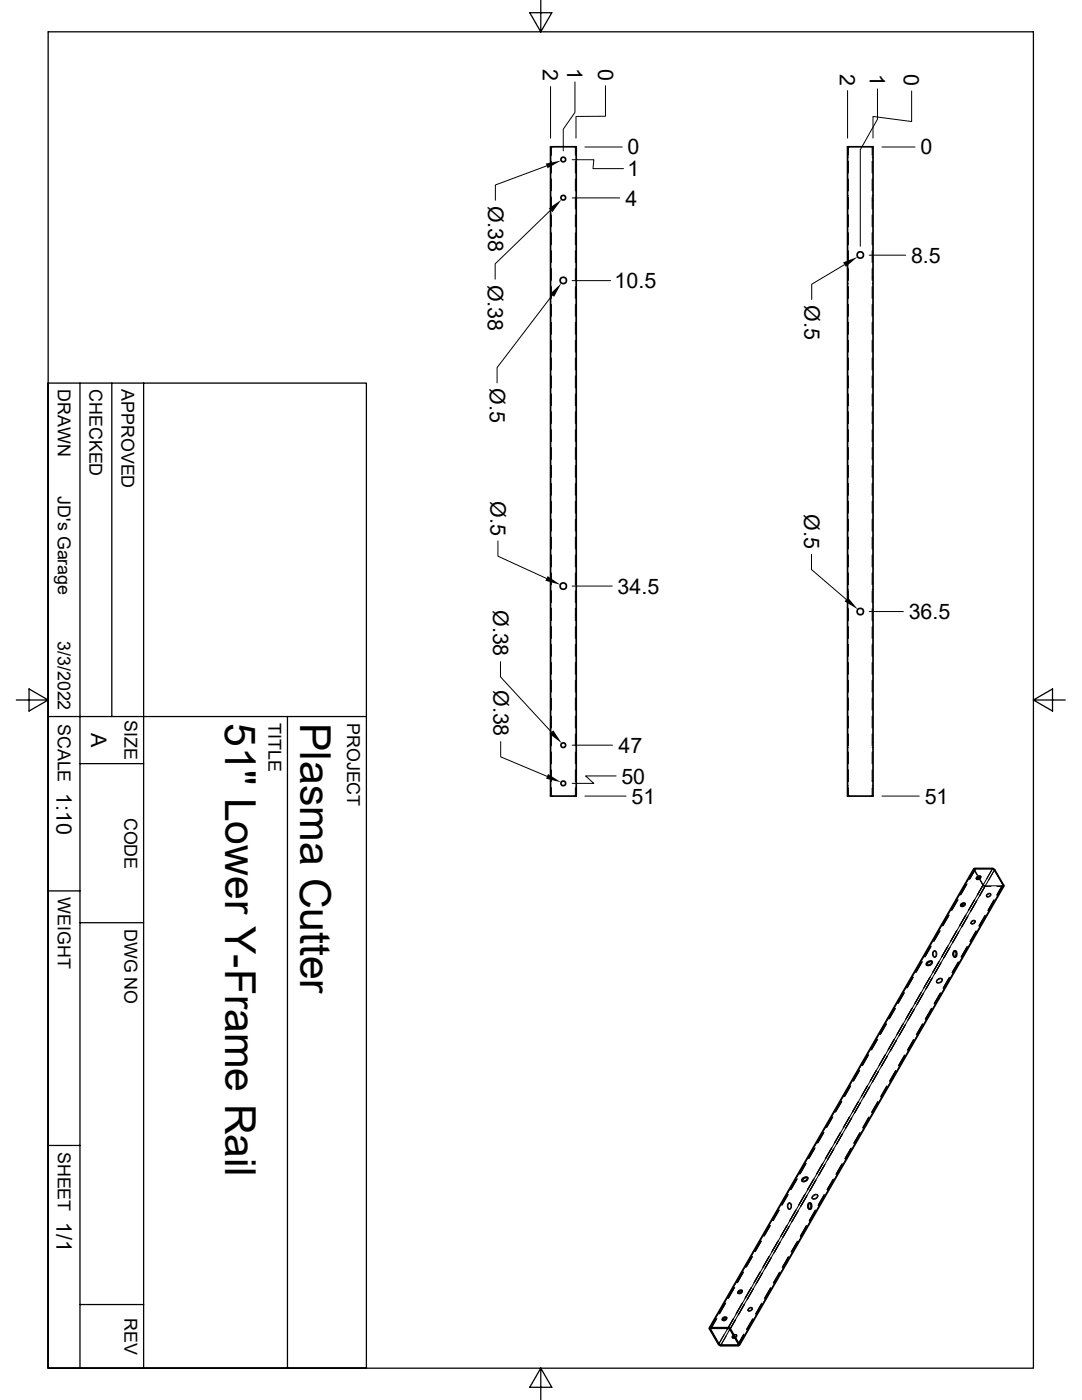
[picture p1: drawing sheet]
<svg xmlns="http://www.w3.org/2000/svg" width="216mm" height="279mm" viewBox="0 0 216 279" stroke-linecap="round" stroke-linejoin="round" font-family="sans-serif">
<g fill="none" stroke="#000" stroke-width=".34">
<path d="M109.9 29.3h5.1v129.6h-5.1zM169.1 29.3h5.1v129.6h-5.1zM194.3 173.4l-52.7 91.6M194.5 173.4h-.1M194.5 173.3h3.6M195 175l.4-.2 .3 .1a.5 .5 0 0 1-.3 .5 .5 .5 0 0 1-.6-.1zM195.2 175l.3 .3M195.7 174.9a.69 .69 0 0 0-.8 .5M198.1 173.4l.4 .2 1.8 3.2M200.3 176.9l-52.8 91.6M185 192l.7-.2 .3 .1a.74 .74 0 0 1-1.1 .6zM186 191.9a.89 .89 0 0 0-1.1 .7"/>
<path d="M190.5 189.8l.1-.1a.76 .76 0 0 1 0 1.3 .82 .82 0 0 1-.1-1.2zM190.5 189.7a.83 .83 0 0 1 0 1.3M191.9 180.3l.4-.1 .2 .1a.5 .5 0 0 1-.3 .4 .5 .5 0 0 1-.5-.1zM192.6 180.3a.69 .69 0 0 0-.8 .5M160.2 235.2l.6-.3 .3 .1a.74 .74 0 0 1-1.1 .6zM161.2 235a.89 .89 0 0 0-1.1 .7M147.4 257.6l.4-.1 .3 .1a.5 .5 0 0 1-.3 .4 .5 .5 0 0 1-.6-.1zM148.1 257.6a.69 .69 0 0 0-.8 .5M161.5 240.1h.1a.76 .76 0 0 1 0 1.2 .82 .82 0 0 1-.1-1.2zM161.5 240.1a.83 .83 0 0 1 0 1.2M143.5 268.2l.3 .2M143.8 268.5l-.4-.2-1.8-3.1v-.2h3.9l.2 .2 1.8 3.1-.1 .2"/>
<path d="M143.8 268.6h3.6M143.8 268.4h3.4M144.3 263l.4-.2 .2 .1a.5 .5 0 0 1-.3 .5 .5 .5 0 0 1-.5-.1zM145 263a.69 .69 0 0 0-.8 .4M145.6 265.3l-.2-.2h-3.6v.2l1.6 2.9M145.7 265.3l1.6 2.9-.1 .2M146.3 266.5l-.2 .4 .2 .1 .3-.1M146.4 266.6l-.2 .3"/>
<circle cx="112.4" cy="39.4" r=".47"/>
<circle cx="112.4" cy="31.8" r=".47"/>
<circle cx="112.4" cy="56" r=".65"/>
<circle cx="171.7" cy="50.9" r=".65"/>
<circle cx="112.4" cy="117" r=".65"/>
<circle cx="171.7" cy="122" r=".65"/>
<circle cx="112.4" cy="156.3" r=".47"/>
<circle cx="112.4" cy="148.7" r=".47"/>
</g>
<g fill="none" stroke="#000" stroke-width=".2">
<path d="M109.9 17.3v10.3M114.7 16.3v6.1l-2.3 3.4v4.3M120.8 17.1v6.1h-5.9v4.4M169.1 18.1v9.5M175.1 17.7v6.1l-3.4 6.1v19.2M181.9 18.2v6.1l-7.7-1.1v4.4M109.1 33.1l-10.3 3.8v3.1M110 29.3v1.7M110 32.2v2.3M110 35.7v2.4M110 39.3v2.4M114.2 31.9h4.3l-.2 1.8h6.1"/>
<path d="M114.2 39.5h9.5M114.8 32.2v2.3M114.8 35.7v2.4M114.8 39.3v2.4M114.8 29.3v1.7M116.7 29.3h7.5M169.1 40h.2M169.1 39h.2M169.1 32.3h.2M169.1 31.4h.2M169.3 32.2v2.3M169.3 35.7v2.4"/>
<path d="M169.3 39.3v2.4M169.3 29.3v1.7M174 29.3v1.7M174 32.2v2.3M174 35.7v2.4M174 39.3v2.4M174 40h.2M174 39h.2M174 32.3h.2M174 31.4h.2M176 29.3h6.6M109.9 51.5h.1"/>
<path d="M109.9 50.2h.1M109.9 42l-11.1 10.7v3M110 42.9v2.4M110 46.4v2.5M110 50v2.4M110 53.6v2.4M110 57.2v2.4M110.2 58.9l-11 14.5v3M114.2 56h7.6M114.8 51.5h.2M114.8 50.2h.2M114.8 42.9v2.4"/>
<path d="M114.8 46.4v2.5M114.8 50v2.4M114.8 53.6v2.4M114.8 57.2v2.4M168.5 52.8l-6.5 3.9v3.1M169.1 55.3h.2M169.1 56.6h.2M169.3 42.9v2.4M169.3 46.4v2.5M169.3 50v2.4M169.3 53.6v2.4M169.3 57.2v2.4"/>
<path d="M173.4 50.9h7.3M174 42.9v2.4M174 46.4v2.5M174 50v2.4M174 53.6v2.4M174 57.2v2.4M174 55.3h.2M174 56.6h.2M110 60.7v2.4M110 64.3v2.4M110 67.9v2.4M110 71.5v2.3"/>
<path d="M110 75v2.4M110 78.6v2.4M114.8 60.7v2.4M114.8 64.3v2.4M114.8 67.9v2.4M114.8 71.5v2.3M114.8 75v2.4M114.8 78.6v2.4M169.3 60.7v2.4M169.3 64.3v2.4M169.3 67.9v2.4M169.3 71.5v2.3"/>
<path d="M169.3 75v2.4M169.3 78.6v2.4M174 60.7v2.4M174 64.3v2.4M174 67.9v2.4M174 71.5v2.3M174 75v2.4M174 78.6v2.4M110 82.2v2.3M110 85.8v2.3M110 89.3v2.4M110 92.9v2.4"/>
<path d="M110 96.5v2.3M114.8 82.2v2.3M114.8 85.8v2.3M114.8 89.3v2.4M114.8 92.9v2.4M114.8 96.5v2.3M169.3 82.2v2.3M169.3 85.8v2.3M169.3 89.3v2.4M169.3 92.9v2.4M169.3 96.5v2.3M174 82.2v2.3"/>
<path d="M174 85.8v2.3M174 89.3v2.4M174 92.9v2.4M174 96.5v2.3M99.4 107.9v3.1l9.7 4.4M110 100v2.4M110 103.6v2.4M110 107.2v2.4M110 110.7v2.5M110 114.3v2.4M110 117.9v2.4M114.2 117h8"/>
<path d="M114.8 100v2.4M114.8 103.6v2.4M114.8 107.2v2.4M114.8 110.7v2.5M114.8 114.3v2.4M114.8 117.9v2.4M161.9 110.6v3.1l7 5.9M169.1 116.3h.2M169.1 117.6h.2M169.3 100v2.4M169.3 103.6v2.4M169.3 107.2v2.4"/>
<path d="M169.3 110.7v2.5M169.3 114.3v2.4M169.3 117.9v2.4M174 100v2.4M174 103.6v2.4M174 107.2v2.4M174 110.7v2.5M174 114.3v2.4M174 117.9v2.4M174 116.3h.2M174 117.6h.2M99.9 132v3.1l10.1 11"/>
<path d="M109.9 122.7h.1M109.9 121.4h.1M110 121.5v2.4M110 125.1v2.3M110 128.6v2.4M110 132.2v2.4M110 135.8v2.3M110 139.3v2.4M114.8 122.7h.2M114.8 121.4h.2M114.8 121.5v2.4M114.8 125.1v2.3"/>
<path d="M114.8 128.6v2.4M114.8 132.2v2.4M114.8 135.8v2.3M114.8 139.3v2.4M169.3 121.5v2.4M169.3 125.1v2.3M169.3 128.6v2.4M169.3 132.2v2.4M169.3 135.8v2.3M169.3 139.3v2.4M173.4 122h6.9M174 121.5v2.4"/>
<path d="M174 125.1v2.3M174 128.6v2.4M174 132.2v2.4M174 135.8v2.3M174 139.3v2.4M99.9 148v3l9.3 3.9M110 142.9v2.4M110 146.5v2.3M110 150.1v2.3M110 153.6v2.4M110 157.2v1.7M114.2 148.7h8"/>
<path d="M114.8 142.9v2.4M114.8 146.5v2.3M114.8 150.1v2.3M114.8 153.6v2.4M114.8 157.2v1.7M116.7 158.9h8.2M122.9 154.9h-6.1l1.7 1.4h-4.3M169.1 149.2h.2M169.1 148.2h.2M169.1 156.8h.2M169.1 155.8h.2M169.3 142.9v2.4"/>
<path d="M169.3 146.5v2.3M169.3 150.1v2.3M169.3 153.6v2.4M169.3 157.2v1.7M174 142.9v2.4M174 146.5v2.3M174 150.1v2.3M174 153.6v2.4M174 157.2v1.7M174 149.2h.2M174 148.2h.2M174 156.8h.2"/>
<path d="M174 155.8h.2M176 158.9h7.4M190.8 179.6l-1.1 2.1M191 179.6l-1.2 2.1M191.1 179.6l-1.2 2.1M191.2 179.5l-1.2 2.1M192.6 176.5l-1.2 2.1M192.8 176.5l-1.2 2.1M192.9 176.5l-1.2 2.1M193 176.4l-1.2 2.1M194.3 173.4v.2M194.3 173.6l-1.1 1.9"/>
<path d="M194.3 173.6l.6 1M194.5 173.3l-52.8 91.7M194.5 173.7l.7 1.3M194.5 173.7l-1 1.8M194.5 173.5l-1.1 2M194.6 173.4h3.4M194.6 173.4l-1.1 2M194.6 173.4l-.1 .3M194.8 179.9l-1.2 2M194.8 175.3l.1 .2M194.9 179.7l-1.2 2.1M195.5 175.3l.7 1.3"/>
<path d="M195.5 175.6l.6 1.1M195.7 175a.48 .48 0 0 1-.3 .5 .48 .48 0 0 1-.5-.1M195.7 174.9v.1M196.1 176.7l.3 .2h1.3M196.1 176.7l-1.1 1.9M196.2 176.6l-1.1 1.9M196.2 176.6l.4 .2M196.3 176.4l-1.2 2.1M196.6 176.8h3.3M196.6 176.8l-1.2 2.1M196.7 176.7l-1.2 2M196.8 178.8l.1 .1"/>
<path d="M196.9 178.5l.2-.1a.33 .33 0 0 1 .6 0 .33 .33 0 0 1-.3 .5h-.5l-.1-.1zM197 178.6l.2-.1a.32 .32 0 0 1 .5 .1 .32 .32 0 0 1-.3 .4l-.3 .1a.25 .25 0 0 1-.2-.2 .25 .25 0 0 1 .1-.3zM197.7 178.4v.1M198 173.4l.4 .3M198 173.4l-1.1 2M198.1 173.3l-52.8 91.7M198.4 179.7l-1.2 2.1M198.4 179.5l-1.3 2.2M198.4 173.7l-1.1 1.9M198.4 173.7l1.7 2.9M198.4 179.9l-1.2 2M198.5 173.6l-52.8 91.6"/>
<path d="M198.9 176.9h1.3M199.9 176.8l-1 1.8M200.1 176.6l-1.1 1.9M200.1 176.6v.2h-.2M200.1 176.7l-1.1 2M200.2 176.9l-1.2 2M200.3 176.9h-.1M200.3 176.7l-52.8 91.6M180.1 198.2l-1.2 2.1M180.3 198.2l-1.2 2M180.5 198.1l-1.3 2.2M181.9 195.1l-1.2 2.1"/>
<path d="M182.1 195.1l-1.2 2M182.2 195l-1.2 2.2M183.7 192l-1.2 2.1M183.8 198.1l-1.3 2.2M183.9 192l-1.2 2.1M184 192l-1.2 2.1M184 191.9l-1.2 2.1M184.2 198.3l-1.3 2.2M184.9 192.5v.1M185.5 188.9l-1.2 2.1M185.5 195.2l-1.2 2M185.6 195l-1.2 2.1"/>
<path d="M185.7 188.9l-1.2 2M185.8 188.8l-1.2 2.2M185.9 195.4l-1.2 2M186 191.9a.66 .66 0 0 1-.3 .7 .66 .66 0 0 1-.8 0M186 191.9v.1M186 195.2l-1.2 2.1M186.3 189.8a.62 .62 0 0 1 .5 .6 .62 .62 0 0 1-.5 .6l-.2-.5zM186.4 189.9a.44 .44 0 0 1 .5 0 .44 .44 0 0 1 0 .6 .39 .39 0 0 1-.3 .5 .39 .39 0 0 1-.4-.5zM186.4 191h.2M186.4 189.7h.2M186.9 196v.1M186.9 195.6l.5-.4a.39 .39 0 0 1 .6 .2 .39 .39 0 0 1-.3 .6h-.2a.37 .37 0 0 1-.5 .1 .37 .37 0 0 1-.1-.5z"/>
<path d="M187 195.7l.5-.3a.35 .35 0 0 1 .6 .1 .35 .35 0 0 1-.2 .5l-.4 .2a.33 .33 0 0 1-.5 0 .33 .33 0 0 1 0-.5zM187.2 185.8l-1.1 2.1M187.4 191.9l-1.2 2.1M187.4 191.9l-1.3 2.2M187.5 185.8l-1.2 2M187.5 185.8l-1.1 2.1M187.6 198.2l-1.2 2.1M187.6 185.7l-1.2 2.1M187.7 198.3l-1.2 2.1M187.7 198.1l-1.2 2.1M187.7 192.2l-1.2 2.2M187.7 198.5l-1.2 2"/>
<path d="M187.8 192.2l-1.2 2M188 195.4v.1M189.1 182.8l-1.3 2M189.1 189l-1.2 2M189.1 188.8l-1.1 2.1M189.2 182.7l-1.2 2M189.3 182.8l-1.2 2M189.4 182.6l-1.2 2.1M189.4 195.2l-1.1 2.1M189.4 195l-1.2 2.2M189.5 189.1l-1.2 2.2M189.5 195.4l-1.2 2"/>
<path d="M189.6 189.1l-1.2 2M190.5 191h.1M190.5 189.7h.1M190.5 189.8a.66 .66 0 0 0-.4 .6 .66 .66 0 0 0 .4 .6M190.9 185.7l-1.2 2.2M191.2 192.1l-1.3 2M191.2 191.9l-1.2 2.1M191.3 192.1l-1.3 2.1M191.3 186l-1.2 2M191.3 192.3l-1.2 2.1M191.3 185.9l-1.2 2.3M191.7 180.8h.1"/>
<path d="M192.5 180.3l.1 .1M192.6 180.3a.49 .49 0 0 1-.3 .6 .49 .49 0 0 1-.5-.1M192.7 182.6l-1.3 2.2M192.7 182.6l-1.2 2.1M193 189l-1.2 2M193 188.8l-1.2 2.1M193 189l-1.1 2.1M193 183l-1.1 2.1M193.1 189.2l-1.2 2.1M193.1 182.8l-1.2 2.1 1.2-2M193.3 181.6l1.2-2.1-1.3 2.2M193.7 184.2l.1 .2"/>
<path d="M193.8 183.9l.2-.1a.32 .32 0 0 1 .5 0 .32 .32 0 0 1-.3 .4l-.3 .1a.25 .25 0 0 1-.2-.2 .25 .25 0 0 1 .1-.2zM193.9 183.9h.1a.32 .32 0 0 1 .6-.1 .32 .32 0 0 1-.2 .5l-.6 .1v-.2zM194.5 183.8l.1 .1M194.7 185.8l-1.2 2.1M194.8 185.8l-1.2 2M194.8 185.9l-1.2 2.1M194.9 186.1l-1.2 2.1M196.5 182.8l-1.2 2M196.6 182.8l-1.2 2.1M196.6 182.6l-1.2 2.1M196.6 183l-1.1 2.1M167.6 219.9l-1.1 2.1"/>
<path d="M167.9 219.8l-1.3 2.1M167.9 219.9l-1.2 2.1M168 219.8l-1.2 2M169.4 216.8l-1.2 2.1M169.6 216.7l-1.2 2.1M169.7 216.8l-1.2 2.1M169.8 216.7l-1.2 2M171.2 213.7l-1.2 2.1M171.4 213.7l-1.2 2M171.5 213.6l-1.2 2.2M173 210.6l-1.2 2.1M173.1 216.7l-1.2 2"/>
<path d="M173.1 216.7l-1.3 2.2M173.2 210.6l-1.2 2M173.3 210.6l-1.2 2.1M173.3 210.5l-1.2 2.1M173.5 216.9l-1.3 2.2M173.5 216.9l-1.2 2.1M174.8 207.5l-1.2 2M174.9 213.6l-1.3 2.2M174.9 213.6l-1.2 2M175 207.5l-1.2 2M175 207.5l-1.1 2M175.1 219.9l-1.2 2.1"/>
<path d="M175.1 207.4l-1.2 2.1M175.2 219.8l-1.2 2.1M175.2 220l-1.2 2M175.2 214l-1.2 2M175.3 213.8l-1.2 2.1M175.9 212.8l1.2-2.1-1.2 2.1M176.6 204.4l-1.2 2.1M176.6 210.7l-1.2 2M176.7 210.5l-1.2 2.1M176.7 204.3l-1.1 2.1M176.8 204.4l-1.2 2.1M176.9 216.8l-1.2 2.1"/>
<path d="M176.9 204.3l-1.2 2.1M177 216.7l-1.2 2.1M177 216.9l-1.2 2M177 210.9l-1.2 2M177 217l-1.1 2.1M178.4 201.3l-1.2 2.1M178.4 207.5l-1.2 2.1M178.5 207.4l-1.3 2.1M178.5 201.3l-1.2 2M178.6 201.3l-1.2 2.1M178.7 213.7l-1.2 2.1M178.7 201.2l-1.2 2"/>
<path d="M178.7 213.6l-1.2 2.1M178.8 213.8l-1.2 2.1M178.8 214l-1.2 2M178.9 207.6l-1.3 2.2M178.9 207.6l-1.2 2.1M179.1 206.4l1.1-2.1-1.3 2.2M180.5 210.7l-1.2 2M180.5 210.5l-1.2 2.1M180.6 210.7l-1.2 2M180.6 210.9l-1.2 2M180.6 204.5l-1.2 2.3M180.6 204.6l-1.1 2"/>
<path d="M182 201.2l-1.3 2.2M182 201.2l-1.2 2M182.2 207.5l-1.1 2.1M182.3 207.6l-1.2 2M182.3 201.6l-1.2 2M182.3 207.4l-1.2 2.1M182.4 207.8l-1.2 2M182.4 201.4l-1.2 2.1M184.1 204.5l-1.2 2M184.1 204.3l-1.3 2.2M184.2 204.7l-1.2 2.1M185.9 201.4l-1.2 2.1"/>
<path d="M185.9 201.2l-1.3 2.2M185.9 201.6l-1.2 2M156.9 238.5l-1.2 2M157.1 238.4l-1.1 2.1M157.3 238.3l-1.3 2.2M158.7 235.4l-1.1 2M158.9 235.3l-1.2 2.1M159 235.4l-1.2 2M159.1 235.2l-1.2 2.1M160 235.6l.1 .2M160.5 232.3l-1.2 2.1M160.6 238.4l-1.2 2"/>
<path d="M160.6 238.3l-1.3 2.3M160.7 232.2l-1.2 2.1M160.9 232.2l-1.3 2.2M161.1 235l.1 .1M161.2 235.1a.67 .67 0 0 1-.4 .7 .67 .67 0 0 1-.7-.1M162 239.1l.1 .1M162.2 238.6l.2-.1a.41 .41 0 0 1 .7-.1 .41 .41 0 0 1-.3 .7l-.4 .1a.31 .31 0 0 1-.4-.2 .31 .31 0 0 1 .2-.4zM162.2 238.8l.4-.3a.38 .38 0 0 1 .6 .1 .38 .38 0 0 1-.3 .5l-.3 .2a.35 .35 0 0 1-.5 0 .35 .35 0 0 1 .1-.5zM162.3 229.2l-1.2 2M162.4 235.3l-1.3 2.1M162.4 235.2l-1.2 2.1M162.5 229.2l-1.2 2"/>
<path d="M162.6 229.2l-1.2 2M162.6 229.1l-1.1 2M162.8 235.5l-1.3 2.2M163.1 238.5l.1 .1M163.4 234.4l1.2-2-1.3 2.2M164.1 226.1l-1.2 2M164.1 232.3l-1.2 2.1M164.2 232.2l-1.2 2M164.3 226l-1.2 2.1M164.3 226.1l-1.1 2M164.4 238.5l-1.2 2.1M164.4 226l-1.2 2"/>
<path d="M164.5 238.4l-1.2 2.1M164.5 238.5l-1.2 2.1M164.5 238.7l-1.1 2.1M164.8 231.1l1.1-2-1.2 2.2M165.9 223l-1.2 2M166 222.9l-1.2 2.1M166.1 223l-1.2 2M166.2 235.4l-1.2 2M166.2 222.9l-1.2 2M166.3 235.5l-1.2 2M166.3 229.4l-1.2 2.1M166.3 235.3l-1.2 2.1"/>
<path d="M166.3 235.6l-1.2 2.1M166.4 229.3l-1.2 2.1 1.2-2.1M167.7 226.1l-1.2 2.1M167.7 226l-1.2 2 1.3-2M168 232.3l-1.2 2.1M168.1 232.4l-1.2 2M168.1 232.2l-1.2 2.1M168.1 232.5l-1.2 2.1M168.1 226.2l-1.2 2.2M168.1 226.2l-1.1 2.1M169.5 222.9l-1.2 2.2M169.5 222.9l-1.1 2"/>
<path d="M169.8 229.2l-1.2 2.1M169.8 229.3l-1.1 2M169.8 223.3l-1.1 2M169.8 229.1l-1.1 2M169.9 229.4l-1.2 2.1M170 223.1l-1.3 2.1 1.2-2.1M170.1 221.8l1.2-2-1.2 2.2M171.5 226.1l-1.2 2.1M171.6 226.1l-1.2 2.1M171.6 226l-1.2 2M171.7 226.4l-1.2 2M171.7 220l-1.3 2.2"/>
<path d="M171.7 220l-1.1 2.1M173.3 223l-1.2 2.1M173.4 223.1l-1.2 2M173.4 222.9l-1.2 2.1M173.5 223.3l-1.2 2M175.3 220.1l-1.2 2.1M146.3 257l-1.2 2.1M146.4 257l-1.2 2.1M146.6 256.9l-1.3 2.2M147.2 258l.1 .1M148 254l-1.1 2M148 257.5l.1 .1"/>
<path d="M148.1 257.6a.49 .49 0 0 1-.3 .5 .49 .49 0 0 1-.5 0M148.2 253.9l-1.2 2M148.4 253.8l-1.3 2.2M149.8 250.9l-1.2 2M149.8 257.1l-1.2 2M149.9 257l-1.2 2M149.9 256.9l-1.1 2.1M150 250.8l-1.2 2.1M150.1 250.9l-1.2 2M150.2 250.7l-1.2 2.1M150.3 257.2l-1.2 2.2M150.5 255.9l1.2-2.1-1.2 2.1"/>
<path d="M150.9 256.1l1.2-2-1.3 2.2M151.6 247.8l-1.2 2M151.6 254l-1.2 2M151.8 247.7l-1.2 2.1M151.8 247.8l-1.1 2M151.9 247.7l-1.2 2M153.4 244.6l-1.2 2.1M153.5 250.7l-1.2 2.1M153.5 250.7l-1.3 2.2M153.6 244.6l-1.2 2.1M153.7 244.6l-1.2 2.1M153.7 257.1l-1.2 2"/>
<path d="M153.7 244.6l-1.2 2M153.8 257.1l-1.2 2.1M153.8 251.1l-1.2 2.1M153.8 257l-1.2 2M153.8 257.3l-1.1 2.1M153.9 251l-1.2 2 1.2-2M154.1 249.7l1.2-2.1-1.3 2.3M155.2 241.6l-1.2 2M155.4 241.5l-1.2 2.1M155.4 241.6l-1.1 2M155.5 254l-1.2 2M155.5 241.5l-1.2 2"/>
<path d="M155.6 254l-1.2 2.1M155.6 248l-1.2 2.1M155.6 253.9l-1.2 2M155.6 254.2l-1.2 2.1M155.7 247.9l-1.2 2 1.2-2M155.9 246.6l1.2-2-1.2 2M157 244.7l-1.2 2.1M157.3 250.9l-1.2 2M157.3 240.2a.46 .46 0 0 1 .5 .1 .46 .46 0 0 1 0 .5v.2a.37 .37 0 0 1-.4 .3 .37 .37 0 0 1-.3-.4zM157.4 251l-1.2 2M157.4 244.9l-1.2 2.1M157.4 250.8l-1.2 2"/>
<path d="M157.4 240.2a.43 .43 0 0 1 .5 .1 .43 .43 0 0 1 0 .5v.1a.38 .38 0 0 1-.4 .4 .38 .38 0 0 1-.3-.5zM157.4 244.8l-1.1 2M157.4 251.1l-1.2 2.1M157.5 244.8l-1.2 2M157.5 241.3h.1M157.5 240.1h.1M157.6 243.5l1.2-2-1.2 2.2M159.1 247.8l-1.2 2.1M159.1 247.7l-1.2 2M159.2 241.8l-1.3 2.1M159.2 248l-1.2 2.1M159.3 241.7l-1.3 2.1"/>
<path d="M159.8 240.7l1.2-2.1-1.2 2.2M160.9 244.6l-1.2 2.2M161 244.7l-1.2 2.1M161 244.9l-1.2 2.1M161.6 240.1a.65 .65 0 0 0-.5 .6 .65 .65 0 0 0 .5 .6M162.6 241.6l-1.1 2.1M162.7 241.5l-1.2 2M162.7 241.6l-1.2 2.1M162.8 241.8l-1.2 2.1M142.7 263.2l-1.1 2M142.9 263.2l-1.2 1.9M143 263.2l-1.2 2.1"/>
<path d="M143 263.1l-1.1 2M144.1 263.4l.1 .1M144.5 260.1l-1.2 2.1M144.5 266.4l-1.1 1.9M144.7 260.1l-1.2 2.1M144.7 260.1l-1.1 2.1M144.8 260l-1.2 2.1M144.9 266.6l-1.1 2M144.9 262.9l.1 .2M145 263a.49 .49 0 0 1-.2 .5 .49 .49 0 0 1-.6-.1M145.7 265.3l1.1-1.9-3 5M146.1 266.9l.1 .1"/>
<path d="M146.3 263.3l-1.2 2M146.3 266.4l.5-.1a.31 .31 0 0 1 .2 .4 .31 .31 0 0 1-.4 .2M146.3 263.1l-2.9 5.1M146.4 266.6l.1-.1a.32 .32 0 0 1 .5 0 .32 .32 0 0 1-.3 .5l-.4 .1-.1-.2M146.4 263.1l-1.2 2M146.7 263.5l-1.2 2.1M146.9 266.4l.1 .1M148 260.2l-1.1 2.1M148.2 260l-1.3 2.1 1.2-2M148.4 266.4l-1.2 2M148.4 266.2l-1.1 2M148.5 266.4l-1.2 2"/>
<path d="M148.5 266.6l-1.1 2M148.5 260.3l-1.2 2.2M149.2 261.5l.1 .1M149.4 261.1l.1-.1a.32 .32 0 0 1 .5 0 .32 .32 0 0 1-.2 .5l-.4 .1a.25 .25 0 0 1-.2-.2 .25 .25 0 0 1 .2-.3zM149.4 261.2l.2-.1a.32 .32 0 0 1 .6 .1 .32 .32 0 0 1-.4 .4l-.3 .1a.26 .26 0 0 1-.2-.2 .26 .26 0 0 1 .1-.3zM150.1 261v.1M150.2 263.3l-1.2 2M150.2 263.3l-1.1 2.1M150.2 263.1l-1.2 2.1M150.3 263.5l-1.2 2.1M152 260.2l-1.2 2.1M152 260.1l-1.3 2.2"/>
<path d="M152.1 260.4l-1.2 2.1"/>
</g>
<g fill="none" stroke="#000" stroke-width=".25">
<path d="M9.6 6.4h196.6v266.6h-196.6zM107.9 0v6.4l2.2-3.9h-4.4l2.2 3.9M9.6 76.5h63.5v196.5h-63.5zM16 76.5v196.5M22.3 76.5v66.5M28.7 76.5v196.5M3.3 139.7h6.3l-3.8 2.2v-4.4l3.8 2.2M206.2 139.7l3.8-2.2v4.4l-3.8-2.2h6.4M9.6 143h63.5M16 152.4h12.7M57.4 143v130M9.6 177.8h6.4"/>
<path d="M16 184.1h12.7M9.6 228.6h6.4M16 260.3h12.7M107.9 273l-2.2 3.9h4.4l-2.2-3.9v6.4"/>
</g>
<path d="M108.9 32.6l3.1-.6-2.7 1.6zM109.5 41.6l2.6-1.8-1.9 2.5zM109.8 58.6l2.2-2.1-1.4 2.7zM168.2 52.4l2.9-1.1-2.3 2zM109.3 115l2.5 1.7-3-.8zM169.2 119.3l2 2.3-2.7-1.6zM109.3 154.5l2.7 1.6-3-.7zM109.6 146.5l.8-.7 1.7 2.5z" fill="#000"/>
<g font-size="8.5">
<text x="44.9" y="144.3" transform="rotate(90 44.9 144.3)">51&quot; Lower Y-Frame Rail</text>
<text x="59.9" y="144.3" transform="rotate(90 59.9 144.3)">Plasma Cutter</text>
</g>
<g font-size="4.3">
<text x="108.3" y="13.8" transform="rotate(90 108.3 13.8)">2</text>
<text x="113.2" y="13.5" transform="rotate(90 113.2 13.5)">1</text>
<text x="119.3" y="13.7" transform="rotate(90 119.3 13.7)">0</text>
<text x="167.6" y="14.7" transform="rotate(90 167.6 14.7)">2</text>
<text x="173.6" y="14.9" transform="rotate(90 173.6 14.9)">1</text>
<text x="180.4" y="14.7" transform="rotate(90 180.4 14.7)">0</text>
<text x="125.2" y="30.8">0</text>
<text x="125.2" y="35.2">1</text>
<text x="183.6" y="30.8">0</text>
<text x="97.4" y="41.1" transform="rotate(90 97.4 41.1)">Ø.38</text>
<text x="124.8" y="41">4</text>
<text x="181.8" y="52.4">8.5</text>
<text x="97.3" y="56.8" transform="rotate(90 97.3 56.8)">Ø.38</text>
<text x="122.6" y="57.5">10.5</text>
<text x="160.5" y="60.9" transform="rotate(90 160.5 60.9)">Ø.5</text>
<text x="97.7" y="77.5" transform="rotate(90 97.7 77.5)">Ø.5</text>
<text x="97.9" y="100" transform="rotate(90 97.9 100)">Ø.5</text>
<text x="160.4" y="102.7" transform="rotate(90 160.4 102.7)">Ø.5</text>
<text x="123.2" y="118.4">34.5</text>
<text x="98.4" y="121.7" transform="rotate(90 98.4 121.7)">Ø.38</text>
<text x="181.4" y="123.5">36.5</text>
<text x="98.5" y="137.7" transform="rotate(90 98.5 137.7)">Ø.38</text>
<text x="18.2" y="146.3" transform="rotate(90 18.2 146.3)">A</text>
<text x="123.4" y="150.2">47</text>
<text x="11.3" y="158.2" transform="rotate(90 11.3 158.2)">1:10</text>
<text x="124" y="156.4">50</text>
<text x="126" y="160.4">51</text>
<text x="184.5" y="160.4">51</text>
<text x="11.3" y="243.8" transform="rotate(90 11.3 243.8)">1/1</text>
</g>
<g font-size="3.6">
<text x="11.5" y="77.7" transform="rotate(90 11.5 77.7)">DRAWN</text>
<text x="17.9" y="77.7" transform="rotate(90 17.9 77.7)">CHECKED</text>
<text x="24.2" y="77.7" transform="rotate(90 24.2 77.7)">APPROVED</text>
<text x="11.5" y="99" transform="rotate(90 11.5 99)">JD's Garage</text>
<text x="11.5" y="127.9" transform="rotate(90 11.5 127.9)">3/3/2022</text>
<text x="24.9" y="143.8" transform="rotate(90 24.9 143.8)">SIZE</text>
<text x="11.5" y="144.5" transform="rotate(90 11.5 144.5)">SCALE</text>
<text x="53.6" y="144.3" transform="rotate(90 53.6 144.3)">TITLE</text>
<text x="69.3" y="144.3" transform="rotate(90 69.3 144.3)">PROJECT</text>
<text x="24.9" y="163.2" transform="rotate(90 24.9 163.2)">CODE</text>
<text x="11.5" y="179.1" transform="rotate(90 11.5 179.1)">WEIGHT</text>
<text x="24.9" y="185.4" transform="rotate(90 24.9 185.4)">DWG NO</text>
<text x="11.5" y="229.9" transform="rotate(90 11.5 229.9)">SHEET</text>
<text x="24.9" y="263" transform="rotate(90 24.9 263)">REV</text>
</g>
</svg>
